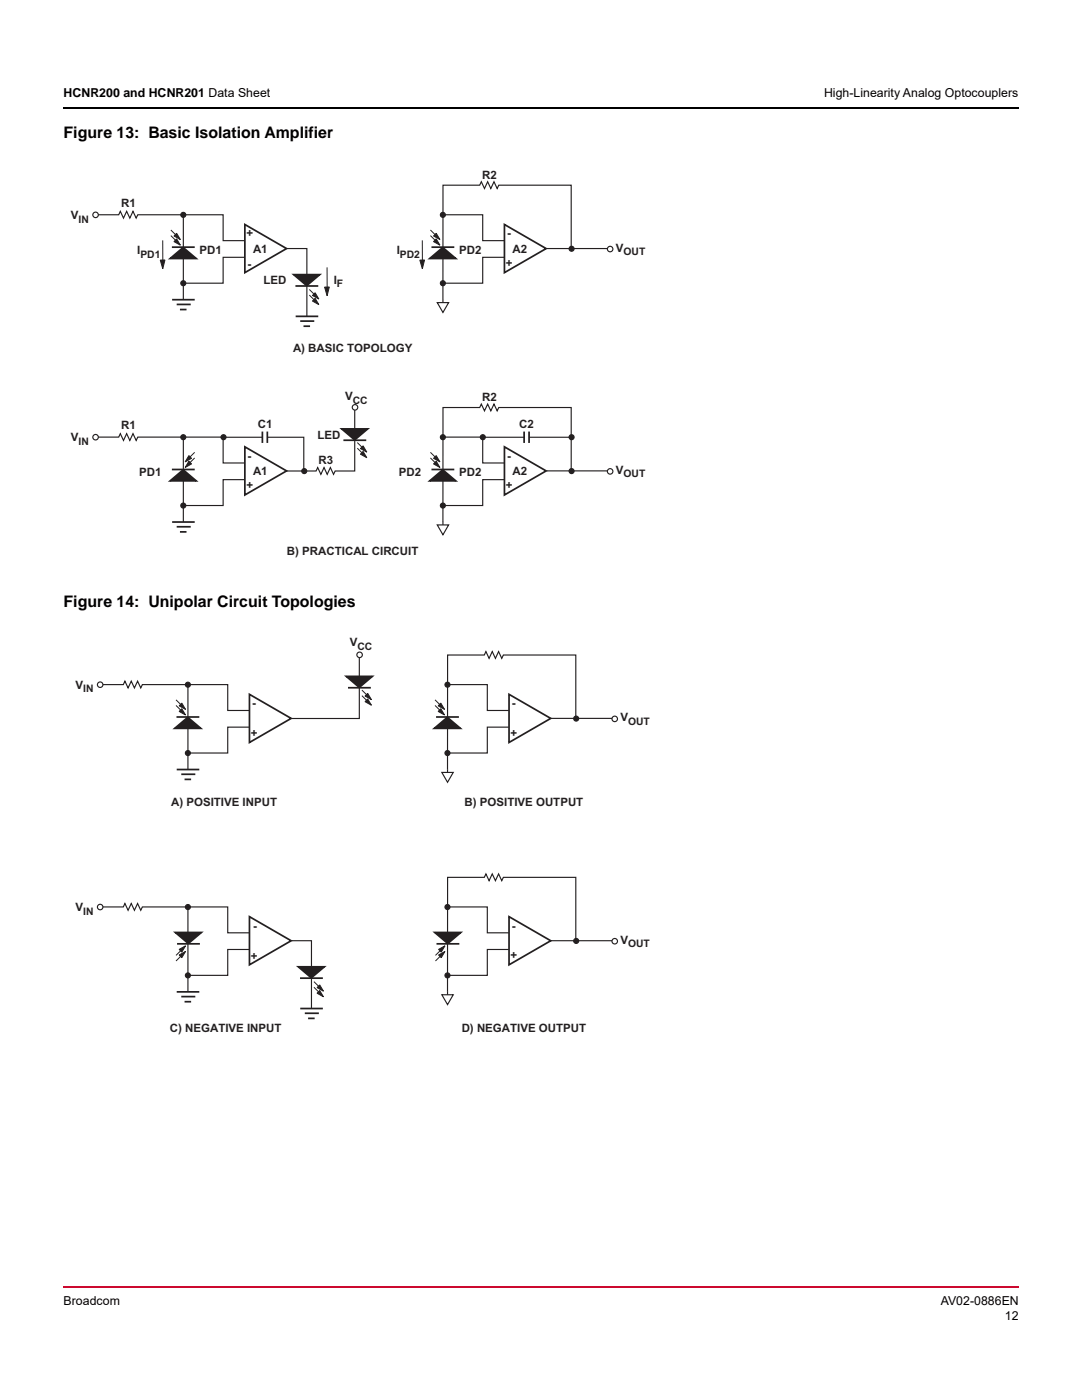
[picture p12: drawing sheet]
<svg xmlns="http://www.w3.org/2000/svg" width="216mm" height="279mm" viewBox="0 0 216 279" stroke-linecap="round" stroke-linejoin="round" font-family="sans-serif">
<path d="M12.5 256.7h.2v.3h-.2z" fill="#cc092f"/>
<path d="M12.7 256.9h190.7" fill="none" stroke="#cc092f" stroke-width=".36"/>
<path d="M12.5 21.4h.2v.4h-.2z" fill="#000"/>
<path d="M12.7 21.6h190.7" fill="none" stroke="#000" stroke-width=".36"/>
<path d="M13 31.8h117.9v80.7h-117.9z" fill="#fff"/>
<path d="M57.2 49.6h4v13.5" fill="none" stroke="#231f20" stroke-width=".23"/>
<path d="M48.9 44.8l8.3 4.8-8.3 4.8z" fill="#fff"/>
<path d="M48.9 44.8l8.3 4.8-8.3 4.8zM52.4 86.1v2.3M53.3 86.1v2.3" fill="none" stroke="#231f20" stroke-width=".34"/>
<path d="M88.4 59.8v.6M87.2 60.4h2.3l-1.1 2zM44 87.3h8.4M53.3 87.3h7.3v6.7" fill="none" stroke="#231f20" stroke-width=".23"/>
<circle cx="36.6" cy="42.9" r=".5" fill="#231f20"/>
<g fill="none" stroke="#231f20" stroke-width=".23">
<path d="M19.1 42.9h4.6l.3-.7 .6 1.3 .7-1.3 .6 1.3 .6-1.3 .7 1.3 .3-.6h17v5.1h4.3M36.6 43.1v16.7M48.8 51.4h-4.3v5.1h-8"/>
<circle cx="36.6" cy="42.9" r=".5"/>
</g>
<path d="M34.3 49.3h4.6M34.3 59.8h4.6M35.3 60.8h2.8M35.9 61.8h1.3" fill="none" stroke="#231f20" stroke-width=".34"/>
<path d="M34 51.6l2.6-2.2 2.6 2.2z" fill="#231f20"/>
<path d="M36.6 49.4l-2.6 2.2h5.2l-2.6-2.2" fill="none" stroke="#231f20" stroke-width=".34"/>
<circle cx="19.1" cy="42.9" r=".55" fill="#fff"/>
<circle cx="19.1" cy="42.9" r=".55" fill="none" stroke="#231f20" stroke-width=".23"/>
<path d="M35.2 46.6l.8 1.2-1.3-.7z" fill="#231f20"/>
<path d="M34.1 45.9l1.1 1.1M35.2 46.6l.8 1.2-1.3-.7z" fill="none" stroke="#231f20" stroke-width=".2"/>
<path d="M35.2 47.7l.8 1.2-1.3-.7z" fill="#231f20"/>
<path d="M34.1 47l1.1 1.1M35.2 47.7l.8 1.2-1.3-.7z" fill="none" stroke="#231f20" stroke-width=".2"/>
<path d="M58.9 57.1h4.6" fill="none" stroke="#231f20" stroke-width=".34"/>
<path d="M58.6 54.8h5.2l-2.6 2.2z" fill="#231f20"/>
<path d="M61.2 57l2.6-2.2h-5.2l2.6 2.2M59 63.1h4.5M59.9 64.1h2.8M60.6 65.1h1.3" fill="none" stroke="#231f20" stroke-width=".34"/>
<path d="M62.9 58.4l.7 1.3-1.3-.7z" fill="#231f20"/>
<path d="M61.7 57.8l1.1 1.1M62.9 58.4l.7 1.3-1.3-.7z" fill="none" stroke="#231f20" stroke-width=".2"/>
<path d="M62.9 59.5l.7 1.3-1.3-.7z" fill="#231f20"/>
<path d="M61.7 58.9l1.1 1.1M62.9 59.5l.7 1.3-1.3-.7z" fill="none" stroke="#231f20" stroke-width=".2"/>
<path d="M64.8 57.3h.9l-.4 1.7z" fill="#231f20"/>
<path d="M64.8 57.3h.9l-.4 1.7zM65.3 53.4v4.2" fill="none" stroke="#231f20" stroke-width=".2"/>
<path d="M32 51.9h.9l-.4 1.7z" fill="#231f20"/>
<path d="M32 51.9h.9l-.4 1.7zM32.5 48v4.2" fill="none" stroke="#231f20" stroke-width=".2"/>
<path d="M109 49.6h12.7" fill="none" stroke="#231f20" stroke-width=".23"/>
<path d="M100.7 44.8l8.3 4.8-8.3 4.8z" fill="#fff"/>
<path d="M100.7 44.8l8.3 4.8-8.3 4.8z" fill="none" stroke="#231f20" stroke-width=".34"/>
<circle cx="88.4" cy="42.9" r=".5" fill="#231f20"/>
<g fill="none" stroke="#231f20" stroke-width=".23">
<path d="M88.4 42.9h7.9v5.1h4.3M100.6 51.4h-4.3v5.1h-8"/>
<circle cx="88.4" cy="42.9" r=".5"/>
</g>
<path d="M86.1 49.3h4.6" fill="none" stroke="#231f20" stroke-width=".34"/>
<path d="M85.7 51.6l2.7-2.2 2.5 2.2z" fill="#231f20"/>
<path d="M88.4 49.4l-2.7 2.2h5.2l-2.5-2.2" fill="none" stroke="#231f20" stroke-width=".34"/>
<path d="M87 46.6l.8 1.2-1.3-.7z" fill="#231f20"/>
<path d="M85.9 45.9l1.1 1.1M87 46.6l.8 1.2-1.3-.7z" fill="none" stroke="#231f20" stroke-width=".2"/>
<path d="M87 47.7l.8 1.2-1.3-.7z" fill="#231f20"/>
<path d="M85.9 47l1.1 1.1M87 47.7l.8 1.2-1.3-.7z" fill="none" stroke="#231f20" stroke-width=".2"/>
<path d="M83.8 51.9h.9l-.4 1.7z" fill="#231f20"/>
<path d="M83.8 51.9h.9l-.4 1.7zM84.3 48v4.2" fill="none" stroke="#231f20" stroke-width=".2"/>
<path d="M114 49.6v-12.6h-14.5l-.3 .6-.6-1.3-.7 1.3-.6-1.3-.6 1.3-.7-1.3-.3 .7h-7.3v22.8" fill="none" stroke="#231f20" stroke-width=".23"/>
<circle cx="88.4" cy="56.5" r=".5" fill="#231f20"/>
<circle cx="88.4" cy="56.5" r=".5" fill="none" stroke="#231f20" stroke-width=".23"/>
<circle cx="36.6" cy="56.5" r=".5" fill="#231f20"/>
<circle cx="36.6" cy="56.5" r=".5" fill="none" stroke="#231f20" stroke-width=".23"/>
<circle cx="121.7" cy="49.7" r=".55" fill="#fff"/>
<circle cx="121.7" cy="49.7" r=".55" fill="none" stroke="#231f20" stroke-width=".23"/>
<circle cx="114.1" cy="49.6" r=".5" fill="#231f20"/>
<circle cx="114.1" cy="49.6" r=".5" fill="none" stroke="#231f20" stroke-width=".23"/>
<path d="M48.9 89.2l8.3 4.8-8.3 4.8z" fill="#fff"/>
<path d="M48.9 89.2l8.3 4.8-8.3 4.8z" fill="none" stroke="#231f20" stroke-width=".34"/>
<path d="M87.2 104.8h2.3l-1.1 1.9zM88.4 104.1v.7" fill="none" stroke="#231f20" stroke-width=".23"/>
<circle cx="36.6" cy="87.3" r=".5" fill="#231f20"/>
<g fill="none" stroke="#231f20" stroke-width=".23">
<path d="M19.1 87.2h4.6l.3-.7 .6 1.4 .7-1.4 .6 1.4 .6-1.4 .7 1.4 .3-.7h17v5.2h4.3M36.6 87.5v16.7M48.8 95.7h-4.3v5.2h-8"/>
<circle cx="36.6" cy="87.3" r=".5"/>
</g>
<path d="M34.3 93.7h4.6M34.3 104.2h4.6M35.3 105.1h2.8M35.9 106.1h1.3" fill="none" stroke="#231f20" stroke-width=".34"/>
<path d="M34 96l2.6-2.3 2.6 2.3z" fill="#231f20"/>
<path d="M36.6 93.7l-2.6 2.3h5.2l-2.6-2.2" fill="none" stroke="#231f20" stroke-width=".34"/>
<circle cx="19.1" cy="87.3" r=".55" fill="#fff"/>
<circle cx="19.1" cy="87.3" r=".55" fill="none" stroke="#231f20" stroke-width=".23"/>
<path d="M37.7 90.9l.5 .6-1.3 .7z" fill="#231f20"/>
<path d="M37.7 90.9l.5 .6-1.3 .7zM38.8 90.3l-1 1.1" fill="none" stroke="#231f20" stroke-width=".2"/>
<path d="M37.7 92l.5 .6-1.3 .7z" fill="#231f20"/>
<path d="M37.7 92l.5 .6-1.3 .7zM38.8 91.4l-1 1.1" fill="none" stroke="#231f20" stroke-width=".2"/>
<path d="M72.5 89l.7 1.2-1.3-.7z" fill="#231f20"/>
<path d="M71.3 88.3l1.1 1.1M72.5 89l.7 1.2-1.3-.7z" fill="none" stroke="#231f20" stroke-width=".2"/>
<path d="M72.5 90.1l.7 1.3-1.3-.8z" fill="#231f20"/>
<path d="M71.3 89.4l1.1 1.1M72.5 90.1l.7 1.3-1.3-.8z" fill="none" stroke="#231f20" stroke-width=".2"/>
<path d="M109 94h12.7" fill="none" stroke="#231f20" stroke-width=".23"/>
<path d="M100.7 89.2l8.3 4.8-8.3 4.8z" fill="#fff"/>
<path d="M100.7 89.2l8.3 4.8-8.3 4.8z" fill="none" stroke="#231f20" stroke-width=".34"/>
<circle cx="88.4" cy="87.3" r=".5" fill="#231f20"/>
<g fill="none" stroke="#231f20" stroke-width=".23">
<path d="M88.4 87.2h7.9v5.2h4.3M100.6 95.7h-4.3v5.2h-8"/>
<circle cx="88.4" cy="87.3" r=".5"/>
</g>
<path d="M86.1 93.7h4.6" fill="none" stroke="#231f20" stroke-width=".34"/>
<path d="M85.7 96l2.7-2.3 2.5 2.3z" fill="#231f20"/>
<path d="M88.4 93.7l-2.7 2.3h5.2l-2.5-2.2" fill="none" stroke="#231f20" stroke-width=".34"/>
<path d="M87 90.9l.8 1.3-1.3-.7z" fill="#231f20"/>
<path d="M85.9 90.3l1.1 1.1M87 90.9l.8 1.3-1.3-.7z" fill="none" stroke="#231f20" stroke-width=".2"/>
<path d="M87 92l.8 1.3-1.3-.7z" fill="#231f20"/>
<path d="M85.9 91.4l1.1 1.1M87 92l.8 1.3-1.3-.7z" fill="none" stroke="#231f20" stroke-width=".2"/>
<path d="M114 94v-12.7h-14.5l-.3 .7-.6-1.4-.7 1.4-.6-1.4-.6 1.4-.7-1.4-.3 .7h-7.3v22.9" fill="none" stroke="#231f20" stroke-width=".23"/>
<circle cx="88.4" cy="100.9" r=".5" fill="#231f20"/>
<circle cx="88.4" cy="100.9" r=".5" fill="none" stroke="#231f20" stroke-width=".23"/>
<circle cx="36.6" cy="100.9" r=".5" fill="#231f20"/>
<circle cx="36.6" cy="100.9" r=".5" fill="none" stroke="#231f20" stroke-width=".23"/>
<circle cx="121.7" cy="94.1" r=".55" fill="#fff"/>
<circle cx="121.7" cy="94.1" r=".55" fill="none" stroke="#231f20" stroke-width=".23"/>
<circle cx="114.1" cy="94" r=".5" fill="#231f20"/>
<g fill="none" stroke="#231f20" stroke-width=".23">
<path d="M70.8 81.5v12.5h-3.9l-.3 .7-.7-1.4-.6 1.4-.6-1.4-.7 1.4-.6-1.4-.3 .7h-5.9"/>
<circle cx="114.1" cy="94" r=".5"/>
</g>
<circle cx="60.7" cy="94" r=".5" fill="#231f20"/>
<circle cx="60.7" cy="94" r=".5" fill="none" stroke="#231f20" stroke-width=".23"/>
<circle cx="70.8" cy="81.3" r=".55" fill="#fff"/>
<circle cx="70.8" cy="81.3" r=".55" fill="none" stroke="#231f20" stroke-width=".23"/>
<path d="M68.5 87.9h4.6" fill="none" stroke="#231f20" stroke-width=".34"/>
<path d="M68.2 85.6h5.2l-2.6 2.2z" fill="#231f20"/>
<path d="M68.2 85.6h5.2l-2.6 2.2zM104.6 86.1v2.3M105.6 86.1v2.3" fill="none" stroke="#231f20" stroke-width=".34"/>
<path d="M96.3 87.3h8.3M105.6 87.3h8.4" fill="none" stroke="#231f20" stroke-width=".23"/>
<circle cx="96.3" cy="87.3" r=".5" fill="#231f20"/>
<circle cx="96.3" cy="87.3" r=".5" fill="none" stroke="#231f20" stroke-width=".23"/>
<circle cx="114.1" cy="87.3" r=".5" fill="#231f20"/>
<circle cx="114.1" cy="87.3" r=".5" fill="none" stroke="#231f20" stroke-width=".23"/>
<circle cx="44.6" cy="87.3" r=".5" fill="#231f20"/>
<circle cx="44.6" cy="87.3" r=".5" fill="none" stroke="#231f20" stroke-width=".23"/>
<path d="M13 125.3h118.6v83.2h-118.6z" fill="#fff"/>
<path d="M88.2 154.2h2.2l-1.1 1.9zM89.3 153.5v.7M109.9 143.4h12.7" fill="none" stroke="#231f20" stroke-width=".23"/>
<path d="M101.6 138.6l8.3 4.8-8.3 4.8z" fill="#fff"/>
<path d="M101.6 138.6l8.3 4.8-8.3 4.8z" fill="none" stroke="#231f20" stroke-width=".34"/>
<circle cx="89.3" cy="136.6" r=".5" fill="#231f20"/>
<g fill="none" stroke="#231f20" stroke-width=".23">
<path d="M89.3 136.6h7.9v5.2h4.3M101.5 145.1h-4.3v5.2h-7.9"/>
<circle cx="89.3" cy="136.6" r=".5"/>
</g>
<path d="M87 143.1h4.6" fill="none" stroke="#231f20" stroke-width=".34"/>
<path d="M86.7 145.4l2.6-2.3 2.6 2.3z" fill="#231f20"/>
<path d="M89.3 143.1l-2.6 2.3h5.2l-2.6-2.2" fill="none" stroke="#231f20" stroke-width=".34"/>
<path d="M88 140.3l.7 1.3-1.3-.7z" fill="#231f20"/>
<path d="M86.8 139.7l1.1 1.1M88 140.3l.7 1.3-1.3-.7z" fill="none" stroke="#231f20" stroke-width=".2"/>
<path d="M88 141.4l.7 1.3-1.3-.7z" fill="#231f20"/>
<path d="M86.8 140.8l1.1 1.1M88 141.4l.7 1.3-1.3-.7z" fill="none" stroke="#231f20" stroke-width=".2"/>
<path d="M114.9 143.4v-12.7h-14.5l-.3 .7-.6-1.4-.6 1.4-.7-1.4-.6 1.4-.6-1.4-.4 .7h-7.3v22.9" fill="none" stroke="#231f20" stroke-width=".23"/>
<circle cx="89.3" cy="150.3" r=".5" fill="#231f20"/>
<g fill="none" stroke="#231f20" stroke-width=".23">
<path d="M58.1 187.7h4.1v13.6"/>
<circle cx="89.3" cy="150.3" r=".5"/>
</g>
<path d="M49.8 182.9l8.3 4.8-8.3 4.8z" fill="#fff"/>
<path d="M49.8 182.9l8.3 4.8-8.3 4.8z" fill="none" stroke="#231f20" stroke-width=".34"/>
<circle cx="37.5" cy="181" r=".5" fill="#231f20"/>
<g fill="none" stroke="#231f20" stroke-width=".23">
<path d="M20 181h4.6l.3-.7 .7 1.4 .6-1.4 .6 1.4 .7-1.4 .6 1.4 .3-.7h17v5.2h4.3M37.5 181.3v16.6M49.7 189.5h-4.3v5.2h-7.9"/>
<circle cx="37.5" cy="181" r=".5"/>
</g>
<path d="M35.3 197.9h4.5M35.3 188.4h4.6M36.2 198.9h2.8M36.8 199.9h1.3" fill="none" stroke="#231f20" stroke-width=".34"/>
<path d="M35 186.1h5.2l-2.6 2.2z" fill="#231f20"/>
<path d="M37.6 188.3l2.6-2.2h-5.2l2.6 2.2" fill="none" stroke="#231f20" stroke-width=".34"/>
<circle cx="20" cy="181" r=".55" fill="#fff"/>
<circle cx="20" cy="181" r=".55" fill="none" stroke="#231f20" stroke-width=".23"/>
<path d="M35.7 190.6l1.3-.7-.7 1.2z" fill="#231f20"/>
<path d="M35.7 190.6l1.3-.7-.7 1.2zM36.2 190.7l-1.1 1.1" fill="none" stroke="#231f20" stroke-width=".2"/>
<path d="M35.7 189.5l1.3-.7-.7 1.2z" fill="#231f20"/>
<path d="M35.7 189.5l1.3-.7-.7 1.2zM36.2 189.6l-1.1 1.1" fill="none" stroke="#231f20" stroke-width=".2"/>
<path d="M59.9 195.2h4.5" fill="none" stroke="#231f20" stroke-width=".34"/>
<path d="M59.5 192.9h5.2l-2.6 2.3z" fill="#231f20"/>
<path d="M62.1 195.1l2.6-2.2h-5.2l2.6 2.3M59.9 201.3h4.5M60.8 202.2h2.8M61.5 203.2h1.3" fill="none" stroke="#231f20" stroke-width=".34"/>
<path d="M63.8 196.6l.7 1.2-1.2-.7z" fill="#231f20"/>
<path d="M62.6 195.9l1.1 1.1M63.8 196.6l.7 1.2-1.2-.7z" fill="none" stroke="#231f20" stroke-width=".2"/>
<path d="M63.8 197.7l.7 1.2-1.2-.7z" fill="#231f20"/>
<path d="M62.6 197l1.1 1.1M63.8 197.7l.7 1.2-1.2-.7z" fill="none" stroke="#231f20" stroke-width=".2"/>
<circle cx="37.5" cy="194.7" r=".5" fill="#231f20"/>
<circle cx="37.5" cy="194.7" r=".5" fill="none" stroke="#231f20" stroke-width=".23"/>
<circle cx="122.7" cy="143.5" r=".55" fill="#fff"/>
<circle cx="122.7" cy="143.5" r=".55" fill="none" stroke="#231f20" stroke-width=".23"/>
<circle cx="115" cy="143.4" r=".5" fill="#231f20"/>
<circle cx="115" cy="143.4" r=".5" fill="none" stroke="#231f20" stroke-width=".23"/>
<path d="M49.8 138.6l8.3 4.8-8.3 4.8z" fill="#fff"/>
<path d="M49.8 138.6l8.3 4.8-8.3 4.8z" fill="none" stroke="#231f20" stroke-width=".34"/>
<path d="M88.2 198.5h2.2l-1.1 2zM89.3 197.9v.6" fill="none" stroke="#231f20" stroke-width=".23"/>
<circle cx="37.5" cy="136.6" r=".5" fill="#231f20"/>
<g fill="none" stroke="#231f20" stroke-width=".23">
<path d="M20 136.6h4.6l.3-.7 .7 1.4 .6-1.4 .6 1.4 .7-1.4 .6 1.4 .3-.7h17v5.2h4.3M37.5 136.9v16.7M49.7 145.1h-4.3v5.2h-7.9"/>
<circle cx="37.5" cy="136.6" r=".5"/>
</g>
<path d="M35.2 143.1h4.6M35.3 153.6h4.5M36.2 154.5h2.8M36.8 155.5h1.3" fill="none" stroke="#231f20" stroke-width=".34"/>
<path d="M34.9 145.4l2.6-2.3 2.6 2.3z" fill="#231f20"/>
<path d="M37.5 143.1l-2.6 2.3h5.2l-2.6-2.2" fill="none" stroke="#231f20" stroke-width=".34"/>
<circle cx="20" cy="136.6" r=".55" fill="#fff"/>
<circle cx="20" cy="136.6" r=".55" fill="none" stroke="#231f20" stroke-width=".23"/>
<path d="M36.3 140.3l.7 1.3-1.3-.7z" fill="#231f20"/>
<path d="M35.1 139.7l1.1 1.1M36.3 140.3l.7 1.3-1.3-.7z" fill="none" stroke="#231f20" stroke-width=".2"/>
<path d="M36.3 141.4l.7 1.3-1.3-.7z" fill="#231f20"/>
<path d="M35.1 140.8l1.1 1.1M36.3 141.4l.7 1.3-1.3-.7z" fill="none" stroke="#231f20" stroke-width=".2"/>
<path d="M73.4 138.4l.7 1.2-1.3-.7z" fill="#231f20"/>
<path d="M72.2 137.7l1.1 1.1M73.4 138.4l.7 1.2-1.3-.7z" fill="none" stroke="#231f20" stroke-width=".2"/>
<path d="M73.4 139.5l.7 1.2-1.3-.7z" fill="#231f20"/>
<path d="M72.2 138.8l1.1 1.1M73.4 139.5l.7 1.2-1.3-.7z" fill="none" stroke="#231f20" stroke-width=".2"/>
<path d="M109.9 187.7h12.7" fill="none" stroke="#231f20" stroke-width=".23"/>
<path d="M101.6 182.9l8.3 4.8-8.3 4.8z" fill="#fff"/>
<path d="M101.6 182.9l8.3 4.8-8.3 4.8z" fill="none" stroke="#231f20" stroke-width=".34"/>
<circle cx="89.3" cy="181" r=".5" fill="#231f20"/>
<g fill="none" stroke="#231f20" stroke-width=".23">
<path d="M89.3 181h7.9v5.2h4.3M101.5 189.5h-4.3v5.2h-7.9M114.9 187.8v-12.7h-14.5l-.3 .7-.6-1.4-.6 1.4-.7-1.4-.6 1.4-.6-1.4-.4 .7h-7.3v22.8"/>
<circle cx="89.3" cy="181" r=".5"/>
</g>
<circle cx="89.3" cy="194.7" r=".5" fill="#231f20"/>
<circle cx="89.3" cy="194.7" r=".5" fill="none" stroke="#231f20" stroke-width=".23"/>
<circle cx="37.5" cy="150.3" r=".5" fill="#231f20"/>
<circle cx="37.5" cy="150.3" r=".5" fill="none" stroke="#231f20" stroke-width=".23"/>
<circle cx="122.7" cy="187.8" r=".55" fill="#fff"/>
<circle cx="122.7" cy="187.8" r=".55" fill="none" stroke="#231f20" stroke-width=".23"/>
<circle cx="115" cy="187.8" r=".5" fill="#231f20"/>
<g fill="none" stroke="#231f20" stroke-width=".23">
<path d="M71.7 130.9v12.5h-13.6"/>
<circle cx="115" cy="187.8" r=".5"/>
</g>
<circle cx="71.8" cy="130.7" r=".55" fill="#fff"/>
<circle cx="71.8" cy="130.7" r=".55" fill="none" stroke="#231f20" stroke-width=".23"/>
<path d="M69.4 137.3h4.6" fill="none" stroke="#231f20" stroke-width=".34"/>
<path d="M69.1 135h5.2l-2.6 2.2z" fill="#231f20"/>
<path d="M71.7 137.2l2.6-2.2h-5.2l2.6 2.2M87.1 188.4h4.6" fill="none" stroke="#231f20" stroke-width=".34"/>
<path d="M86.8 186.1h5.2l-2.6 2.2z" fill="#231f20"/>
<path d="M89.4 188.3l2.6-2.2h-5.2l2.6 2.2" fill="none" stroke="#231f20" stroke-width=".34"/>
<path d="M87.5 190.6l1.3-.7-.8 1.2z" fill="#231f20"/>
<path d="M87.5 190.6l1.3-.7-.8 1.2zM88 190.7l-1.1 1.1" fill="none" stroke="#231f20" stroke-width=".2"/>
<path d="M87.5 189.5l1.3-.7-.8 1.2z" fill="#231f20"/>
<path d="M87.5 189.5l1.3-.7-.8 1.2zM88 189.6l-1.1 1.1" fill="none" stroke="#231f20" stroke-width=".2"/>
<g font-size="3.2">
<text x="12.7" y="27.5">Figure 13: Basic Isolation Amplifier</text>
<text x="12.7" y="121.1">Figure 14: Unipolar Circuit Topologies</text>
</g>
<g font-size="2.5">
<text x="12.7" y="19.4">HCNR200 and HCNR201 Data Sheet</text>
<text x="164.4" y="19.4">High-Linearity Analog Optocouplers</text>
<text x="12.7" y="260.3">Broadcom</text>
<text x="187.7" y="260.3">AV02-0886EN</text>
<text x="200.5" y="263.5">12</text>
</g>
<g font-size="2.3" fill="#231f20">
<text x="96.2" y="35.6">R2</text>
<text x="24.2" y="41.3">R1</text>
<text x="14.2" y="43.7">V</text>
<text x="49.2" y="47.4">+</text>
<text x="101.2" y="47.4">-</text>
<text x="27.4" y="50.7">I</text>
<text x="39.8" y="50.7">PD1</text>
<text x="49.4" y="53.5">-</text>
<text x="50.5" y="50.4">A1</text>
<text x="79.2" y="50.7">I</text>
<text x="91.6" y="50.7">PD2</text>
<text x="101" y="53.3">+</text>
<text x="102.3" y="50.4">A2</text>
<text x="122.9" y="50.2">V</text>
<text x="52.6" y="56.6">LED</text>
<text x="66.6" y="56.6">I</text>
<text x="58.5" y="70.2">A) BASIC TOPOLOGY</text>
<text x="68.9" y="79.8">V</text>
<text x="96.2" y="80">R2</text>
<text x="14.2" y="88.1">V</text>
<text x="24.2" y="85.7">R1</text>
<text x="51.4" y="85.5">C1</text>
<text x="63.3" y="87.7">LED</text>
<text x="103.6" y="85.3">C2</text>
<text x="27.8" y="95.1">PD1</text>
<text x="49.4" y="91.8">-</text>
<text x="50.5" y="94.8">A1</text>
<text x="63.6" y="92.5">R3</text>
<text x="79.6" y="95.1">PD2</text>
<text x="91.6" y="95.1">PD2</text>
<text x="101.2" y="91.8">-</text>
<text x="102.3" y="94.8">A2</text>
<text x="122.9" y="94.6">V</text>
<text x="49.2" y="97.7">+</text>
<text x="101" y="97.7">+</text>
<text x="57.3" y="110.8">B) PRACTICAL CIRCUIT</text>
<text x="69.8" y="129">V</text>
<text x="15.1" y="137.5">V</text>
<text x="50.3" y="141.2">-</text>
<text x="102.1" y="141.2">-</text>
<text x="123.8" y="144">V</text>
<text x="50.1" y="147.1">+</text>
<text x="101.9" y="147.1">+</text>
<text x="34.1" y="160.8">A) POSITIVE INPUT</text>
<text x="92.7" y="160.8">B) POSITIVE OUTPUT</text>
<text x="15.1" y="181.9">V</text>
<text x="50.5" y="185.5">-</text>
<text x="102.1" y="185.5">-</text>
<text x="50.1" y="191.7">+</text>
<text x="101.9" y="191.4">+</text>
<text x="123.8" y="188.3">V</text>
<text x="33.9" y="205.9">C) NEGATIVE INPUT</text>
<text x="92.1" y="205.9">D) NEGATIVE OUTPUT</text>
</g>
<g font-size="2.1" fill="#231f20">
<text x="15.7" y="44.4">IN</text>
<text x="28" y="51.4">PD1</text>
<text x="79.8" y="51.4">PD2</text>
<text x="124.4" y="50.9">OUT</text>
<text x="67.2" y="57.3">F</text>
<text x="70.4" y="80.5">CC</text>
<text x="15.7" y="88.8">IN</text>
<text x="124.4" y="95.3">OUT</text>
<text x="71.3" y="129.7">CC</text>
<text x="16.6" y="138.2">IN</text>
<text x="125.3" y="144.7">OUT</text>
<text x="16.6" y="182.6">IN</text>
<text x="125.3" y="189">OUT</text>
</g>
</svg>
